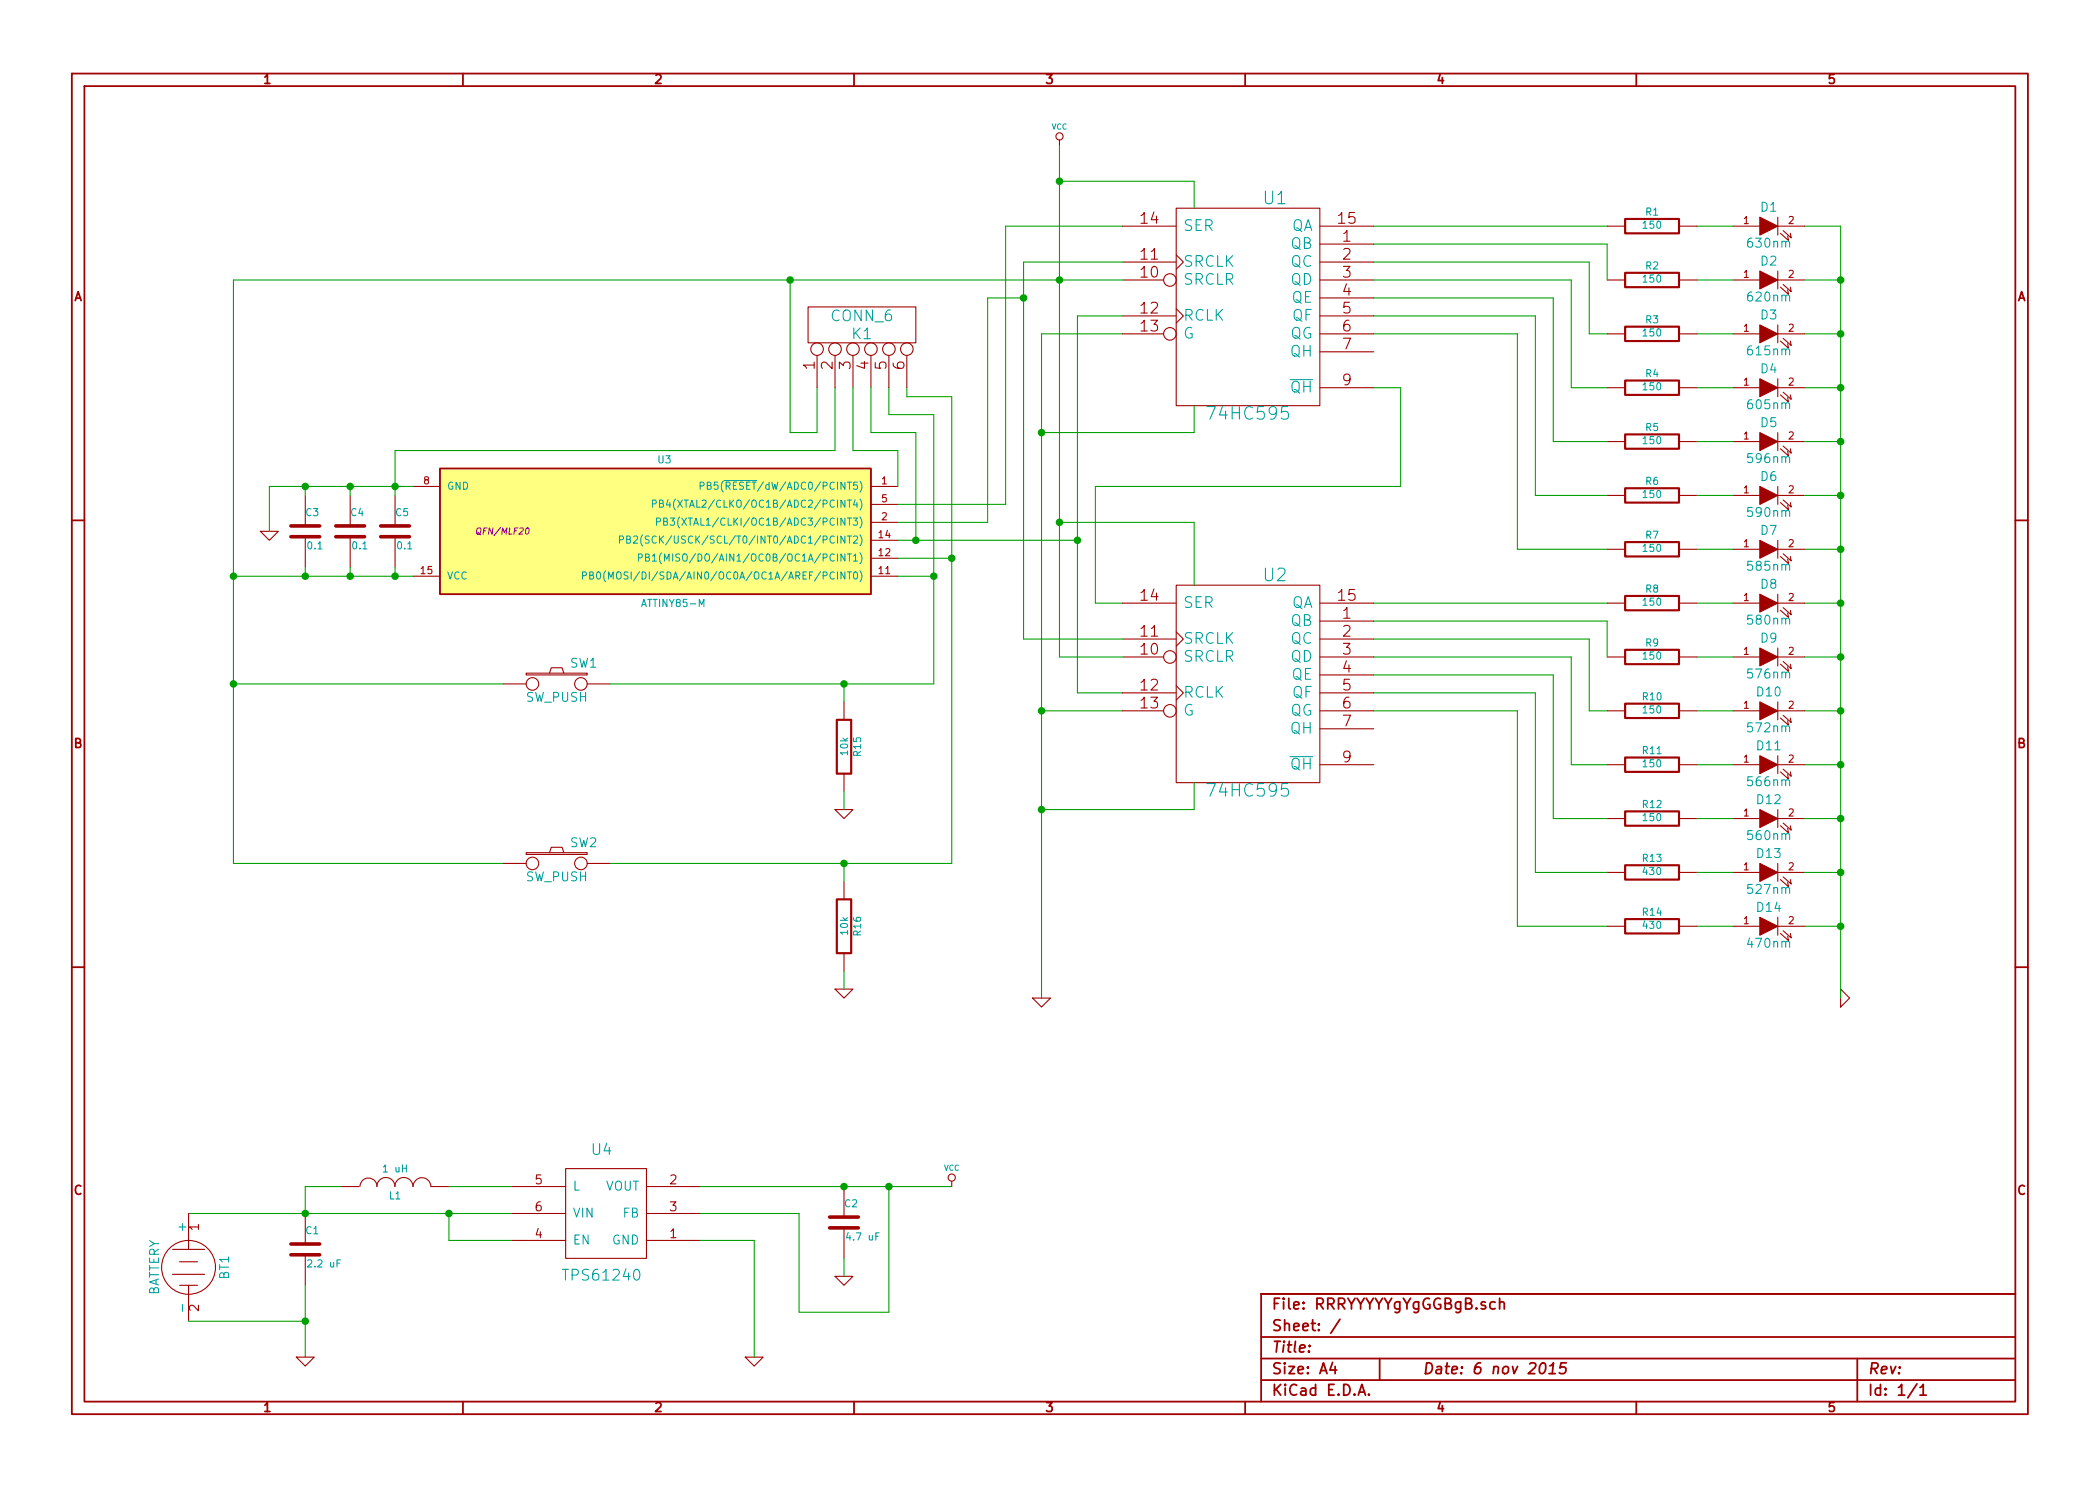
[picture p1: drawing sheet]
<svg xmlns="http://www.w3.org/2000/svg" width="297mm" height="210mm" viewBox="0 0 297 210" stroke-linecap="round" stroke-linejoin="round" font-family="sans-serif">
<g fill="none" stroke="#a00000" stroke-width=".25">
<path d="M10.2 10.4h276.6v189.7h-276.6zM11.9 12.2h273.2v186.1h-273.2zM65.5 10.4v1.8M120.8 10.4v1.8M176.1 10.4v1.8M231.4 10.4v1.8M10.2 73.6h1.7M62.2 66.3h61v17.8h-61zM285.1 73.6h1.7M10.2 136.8h1.7M285.1 136.8h1.7M65.5 198.3v1.8"/>
<path d="M120.8 198.3v1.8M176.1 198.3v1.8M178.4 189.2h106.7M178.4 195.3h106.7M178.4 192.2h106.7M185.2 190.4h.1l-.1 .1v-.1v.1M188.5 192.8l-.4 1h1M188.8 193.3v1.1M189.5 186.7l-1.3 1.9M192.1 197.4l.5-1.5 .5 1.5M192.3 197h.7M193.6 197.3h.1l-.1 .1-.1-.1h.1v.1"/>
<path d="M195.1 192.2v3.1M212.1 184.3a.38 .38 0 0 1 .7 .1v.8M212.1 183.7v1.5M218 193a.35 .35 0 0 1 .4-.2 .35 .35 0 0 1 .2 .3 .87 .87 0 0 1-.6 1.3l-.1-.1a1.14 1.14 0 0 1 .1-1.3zM219.1 194.4h.9M219.2 193.3l.5-.5-.1 1.6M221.5 192.8h-.7l-.2 .8 .3-.2 .5 .1 .1 .2-.1 .5a.62 .62 0 0 1-.9 0M231.4 198.3v1.8M262.7 192.2v6.1M271.1 195.8l-1.3 2M271.6 196.3l.4-.4v1.5M271.6 197.4h.9"/>
<path d="M285.1 183.1h-106.7v15.2"/>
</g>
<g fill="none" stroke="#a00000" stroke-width=".15">
<path d="M149.9 19.8v.8M158.7 32h7.7M158.7 39.6h5.9M158.7 37.1h7.7M166.4 29.5h20.3v27.9h-20.3zM166.4 36.1l1 1-1 1M186.7 32h7.6M186.7 39.6h7.6M186.7 34.5h7.6M186.7 37.1h7.6M227.3 32h2.6M227.3 39.6h2.6"/>
<path d="M237.5 32h2.5M237.5 39.6h2.5M245.1 32h3.8M245.1 39.6h3.8M251.5 30.7v2.6M251.5 38.3v2.6M251.5 32h3.8M251.5 39.6h3.8M251.8 33l1.2 1-.1-.6M252.2 32.6l1.2 1-.2-.6M114.3 43.4h15.2v5.1h-15.2zM115.6 50.3v4.6"/>
<path d="M118.1 50.3v4.6M120.6 50.3v4.6M123.2 50.3v4.6M125.7 50.3v4.6M128.3 50.3v4.6M158.7 47.2h5.9M158.7 44.7h7.7M166.4 43.7l1 1-1 1M186.7 47.2h7.6M186.7 54.9h7.6M186.7 42.2h7.6M186.7 44.7h7.6"/>
<path d="M186.7 49.8h7.6M227.3 47.2h2.6M227.3 54.9h2.6M237.5 47.2h2.5M237.5 54.9h2.5M245.1 47.2h3.8M245.1 54.9h3.8M251.5 46v2.5M251.5 53.6v2.5M251.5 47.2h3.8M251.5 54.9h3.8M251.8 40.6l1.2 1.1-.1-.7"/>
<path d="M251.8 48.3l1.2 1-.1-.7M251.8 55.9l1.2 1-.1-.6M252.2 40.3l1.2 1-.2-.7M252.2 47.9l1.2 1-.2-.6M252.2 55.5l1.2 1-.2-.6M36.8 75.2h2.6l-1.3 1.2zM43.2 70.1v4.3M43.2 75.9v4.4M49.5 70.1v4.3M49.5 75.9v4.4M55.9 70.1v4.3M55.9 75.9v4.4"/>
<path d="M58.4 68.8h3.8M123.2 68.8h3.8M123.2 73.9h3.8M123.2 71.4h3.8M123.2 79h3.8M123.2 76.4h3.8M227.3 62.5h2.6M227.3 77.7h2.6M227.3 70.1h2.6M237.5 62.5h2.5M237.5 77.7h2.5M237.5 70.1h2.5"/>
<path d="M245.1 62.5h3.8M245.1 77.7h3.8M245.1 70.1h3.8M251.5 61.2v2.5M251.5 68.8v2.6M251.5 76.4v2.6M251.5 62.5h3.8M251.5 77.7h3.8M251.5 70.1h3.8M251.8 63.5l1.2 1-.1-.6M251.8 78.7l1.2 1.1-.1-.7M251.8 71.1l1.2 1-.1-.6"/>
<path d="M252.2 63.1l1.2 1-.2-.6M252.2 78.4l1.2 1-.2-.7M252.2 70.7l1.2 1-.2-.6M58.4 81.5h3.8M71.1 96.8h3.3M74.4 95.2h8.7v.3h-8.7zM77.7 95.2l.3-.7h1.5l.3 .7M83.1 96.8h3.3M119.4 99.3v2.5M123.2 81.5h3.8M158.7 85.3h7.7M158.7 93h5.9"/>
<path d="M158.7 90.4h7.7M158.7 98h7.7M166.4 82.8h20.3v27.9h-20.3zM166.4 89.4l1 1-1 1M166.4 97l1 1-1 1.1M186.7 85.3h7.6M186.7 93h7.6M186.7 87.9h7.6M186.7 90.4h7.6M186.7 95.5h7.6M186.7 98h7.6M227.3 85.3h2.6"/>
<path d="M227.3 93h2.6M237.5 85.3h2.5M237.5 93h2.5M245.1 85.3h3.8M245.1 93h3.8M251.5 84.1v2.5M251.5 91.7v2.5M251.5 99.3v2.5M251.5 85.3h3.8M251.5 93h3.8M251.8 86.4l1.2 1-.1-.7M251.8 94l1.2 1-.1-.6"/>
<path d="M252.2 86l1.2 1-.2-.6M252.2 93.6l1.2 1-.2-.6M118.1 114.5h2.5l-1.2 1.3zM119.4 109.5v2.5M158.7 100.6h5.9M186.7 100.6h7.6M186.7 108.2h7.6M186.7 103.1h7.6M227.3 100.6h2.6M227.3 108.2h2.6M227.3 115.8h2.6M237.5 100.6h2.5"/>
<path d="M237.5 108.2h2.5M237.5 115.8h2.5M245.1 100.6h3.8M245.1 108.2h3.8M245.1 115.8h3.8M251.5 106.9v2.6M251.5 114.5v2.6M251.5 100.6h3.8M251.5 108.2h3.8M251.5 115.8h3.8M251.8 101.6l1.2 1-.1-.6M251.8 109.2l1.2 1-.1-.6"/>
<path d="M251.8 116.8l1.2 1.1-.1-.7M252.2 101.2l1.2 1-.2-.6M252.2 108.8l1.2 1-.2-.6M252.2 116.5l1.2 1-.2-.7M71.1 122.2h3.3M74.4 120.6h8.7v.3h-8.7zM77.7 120.6l.3-.7h1.5l.3 .7M83.1 122.2h3.3M118.1 139.9h2.5l-1.2 1.3zM119.4 124.7v2.5M119.4 134.9v2.5M227.3 123.4h2.6"/>
<path d="M227.3 131.1h2.6M237.5 123.4h2.5M237.5 131.1h2.5M245.1 123.4h3.8M245.1 131.1h3.8M251.5 122.2v2.5M251.5 129.8v2.5M251.5 123.4h3.8M251.5 131.1h3.8M251.8 124.5l1.2 1-.1-.7M251.8 132.1l1.2 1-.1-.6M252.2 124.1l1.2 1-.2-.6"/>
<path d="M252.2 131.7l1.2 1-.2-.6M260.3 139.9l1.3 1.3-1.3 1.3zM146 141.2h2.6l-1.3 1.3zM24.4 176.8h4.6M25.4 178.5h2.5M26.7 171.7v5.1M43.2 171.7v4.3M43.2 177.5v4.4M48.3 167.9h2.5M50.9 167.9a1.19 1.19 0 0 1 1.2-1.2 1.19 1.19 0 0 1 1.2 1.2M53.3 167.9a1.27 1.27 0 0 1 1.3-1.3 1.27 1.27 0 0 1 1.3 1.3M55.9 167.9a1.27 1.27 0 0 1 1.2-1.3 1.27 1.27 0 0 1 1.3 1.3"/>
<path d="M58.4 167.9a1.24 1.24 0 0 1 1.3-1.3 1.24 1.24 0 0 1 1.2 1.3M61 167.9h2.5M72.4 175.5h7.6M72.4 167.9h7.6M72.4 171.7h7.6M80 165.3h11.4v12.7h-11.4zM91.4 175.5h7.7M91.4 167.9h7.7M91.4 171.7h7.7M119.4 167.9v4.3M119.4 173.7v4.3M134.6 167.1v.8"/>
<path d="M24.4 180.3h4.6M25.4 181.9h2.5M26.7 181.9v5M41.9 192h2.5l-1.2 1.3zM105.4 192h2.5l-1.2 1.3zM118.1 180.6h2.5l-1.2 1.3z"/>
<circle cx="149.9" cy="19.3" r=".51"/>
<circle cx="165.5" cy="39.6" r=".89"/>
<circle cx="115.6" cy="49.4" r=".89"/>
<circle cx="118.1" cy="49.4" r=".89"/>
<circle cx="120.6" cy="49.4" r=".89"/>
<circle cx="123.2" cy="49.4" r=".89"/>
<circle cx="125.7" cy="49.4" r=".89"/>
<circle cx="128.3" cy="49.4" r=".89"/>
<circle cx="165.5" cy="47.2" r=".89"/>
<circle cx="75.3" cy="96.8" r=".89"/>
<circle cx="82.2" cy="96.8" r=".89"/>
<circle cx="165.5" cy="93" r=".89"/>
<circle cx="165.5" cy="100.6" r=".89"/>
<circle cx="75.3" cy="122.2" r=".89"/>
<circle cx="82.2" cy="122.2" r=".89"/>
<circle cx="26.7" cy="179.3" r="3.8"/>
<circle cx="134.6" cy="166.6" r=".51"/>
</g>
<g fill="#a00000" stroke="#a00000" stroke-width=".15">
<path d="M248.9 30.7l2.6 1.3-2.6 1.3z"/>
<path d="M248.9 38.3l2.6 1.3-2.6 1.3z"/>
<path d="M248.9 46l2.6 1.2-2.6 1.3z"/>
<path d="M248.9 53.6l2.6 1.3-2.6 1.2z"/>
<path d="M248.9 61.2l2.6 1.3-2.6 1.2z"/>
<path d="M248.9 84.1l2.6 1.2-2.6 1.3z"/>
<path d="M248.9 91.7l2.6 1.3-2.6 1.2z"/>
<path d="M248.9 99.3l2.6 1.3-2.6 1.2z"/>
<path d="M248.9 106.9l2.6 1.3-2.6 1.3z"/>
<path d="M248.9 114.5l2.6 1.3-2.6 1.3z"/>
<path d="M248.9 122.2l2.6 1.2-2.6 1.3z"/>
<path d="M248.9 76.4l2.6 1.3-2.6 1.3z"/>
<path d="M248.9 68.8l2.6 1.3-2.6 1.3z"/>
<path d="M248.9 129.8l2.6 1.3-2.6 1.2z"/>
</g>
<g fill="none" stroke="#a00000" stroke-width=".3">
<path d="M229.9 31h7.6v2h-7.6zM229.9 38.6h7.6v2h-7.6zM229.9 46.2h7.6v2.1h-7.6zM229.9 53.8h7.6v2.1h-7.6zM229.9 61.5h7.6v2h-7.6zM229.9 69.1h7.6v2h-7.6zM229.9 76.7h7.6v2h-7.6zM229.9 84.3h7.6v2.1h-7.6zM229.9 91.9h7.6v2.1h-7.6zM229.9 99.6h7.6v2h-7.6zM118.4 101.8h2v7.7h-2zM229.9 107.2h7.6v2h-7.6z"/>
<path d="M229.9 114.8h7.6v2h-7.6zM118.4 127.2h2v7.7h-2zM229.9 122.4h7.6v2.1h-7.6zM229.9 130h7.6v2.1h-7.6z"/>
</g>
<path d="M62.2 66.3h61v17.8h-61z" fill="#ffff80" stroke="#ffff80" stroke-width=".25"/>
<g fill="none" stroke="#00a0a0" stroke-width=".15">
<path d="M87.6 76.4l.5-.1 .1-.1-.1-.3-.5-.1v1.1M88.6 76.3h.5v-.4l-.5-.1v1.1h.4l.2-.2v-.2l-.2-.2M89.6 75.9l.4-.1 .1 .1 .1 .2-.6 .8h.6M90.3 78.9h.5l.1-.2-.1-.3h-.5v1M90.9 75.7a1.2 1.2 0 0 0 0 1.5M91.3 78.9l.4-.1 .1-.3-.5-.1v1h.4l.2-.2v-.1l-.3-.2M91.8 75.9l-.4-.1-.1 .2v.3l.5 .2v.3l-.2 .1-.3-.1M92.3 71.3l.5-.1v-.1v-.3h-.5v1M92.3 78.7l.3-.3v1M92.3 79.4h.5M92.8 75.9a.4 .4 0 0 0-.5 0 .4 .4 0 0 0-.1 .5 .37 .37 0 0 0 .2 .4 .37 .37 0 0 0 .4 0M92.9 73.8h.4l.1-.1-.1-.4h-.4v1"/>
<path d="M93.3 71.2h.4l.1-.3-.5-.1v1h.4l.2-.2v-.2l-.3-.2M93.6 78.2a1.2 1.2 0 0 0 0 1.6M93.9 73.8l.4-.1 .1-.3-.5-.1v1h.4l.1-.2v-.1l-.2-.2M94 79.4v-1l.3 .7 .3-.7v1M94.5 70.7l-.2 .7h.6M94.7 71.1v.7M94.8 73.3h.6l-.3 .4 .3 .1v.4l-.2 .1-.4-.1M96.1 73.1a1.2 1.2 0 0 0 0 1.6M99 68.8l.5-.1 .1-.1-.1-.3-.5-.1v1M100.1 68.7h.4v-.4l-.4-.1v1h.3l.2-.1v-.2l-.2-.2M101.5 68.2h-.4l-.1 .5 .1-.1 .4 .1v.4l-.1 .1-.4-.1M102.5 68h4.5"/>
<path d="M82.4 81.5l.5-.1 .1-.1-.1-.3-.5-.1v1M83.4 81.4h.4l.1-.4-.5-.1v1h.4l.2-.1v-.2l-.3-.2M84.5 81l.2-.1a.59 .59 0 0 1-.1 1l-.1-.1-.1-.2zM85.7 80.8a1.2 1.2 0 0 0 0 1.5M86.1 81.9v-1l.3 .8 .3-.8v1M87.3 81l.3-.1 .2 .2a.68 .68 0 0 1-.2 .8h-.3a.78 .78 0 0 1 0-.9z"/>
</g>
<path d="M41.1 75.9h4.1M41.1 74.4h4.1M47.5 75.9h4.1M47.5 74.4h4.1M53.8 75.9h4.1M53.8 74.4h4.1M41.1 177.5h4.1M41.1 176h4.1M117.3 173.7h4.1M117.3 172.2h4.1" fill="none" stroke="#a00000" stroke-width=".51"/>
<g fill="none" stroke="#00a000" stroke-width=".15">
<path d="M111.8 39.6v21.6h3.8v-6.3M149.9 20.6v72.4h8.8M149.9 25.6h19v3.9M158.7 32h-16.5v39.4h-15.2M158.7 39.6h-125.7v82.6h38.1M158.7 37.1h-13.9v53.3h13.9M194.3 32h33M194.3 39.6h27.9v15.3h5.1M194.3 37.1h30.5v10.1h2.5M194.3 34.5h33v5.1M240 32h5.1M240 39.6h5.1"/>
<path d="M255.3 32h5v109.2M255.3 39.6h5M118.1 54.9v8.8h-62.2v6.4M120.6 54.9v8.8h6.4v5.1M123.2 54.9v6.3h6.3v15.2M125.7 54.9v3.8h6.4v38.1h-45.7M128.3 54.9v1.2h6.3v66.1h-48.2M144.8 42.2h-5.1v31.7h-12.7M158.7 47.2h-11.4v94M158.7 44.7h-6.3v53.3h6.3M168.9 57.4v3.8h-21.6M194.3 47.2h20.3v30.5h12.7"/>
<path d="M194.3 54.9h3.8v13.9h-43.2v16.5h3.8M194.3 42.2h25.4v20.3h7.6M194.3 44.7h22.9v25.4h10.1M240 47.2h5.1M240 54.9h5.1M255.3 47.2h5M255.3 54.9h5M43.2 68.8v1.3M49.5 68.8v1.3M58.4 68.8h-20.3v6.4M127 76.4h25.4M127 79h7.6"/>
<path d="M149.9 73.9h19v8.9M240 62.5h5.1M240 70.1h5.1M240 77.7h5.1M255.3 62.5h5M255.3 70.1h5M255.3 77.7h5M33 81.5h25.4M33 96.8h38.1M43.2 80.3v1.2M49.5 80.3v1.2M55.9 80.3v1.2"/>
<path d="M119.4 96.8v2.5M127 81.5h5.1M194.3 87.9h33v5.1M194.3 90.4h30.5v10.2h2.5M194.3 93h27.9v15.2h5.1M194.3 95.5h25.4v20.3h7.6M194.3 98h22.9v25.4h10.1M194.3 85.3h33M240 85.3h5.1M240 93h5.1M255.3 85.3h5M255.3 93h5"/>
<path d="M119.4 112v2.5M147.3 100.6h11.4M168.9 110.7v3.8h-21.6M194.3 100.6h20.3v30.5h12.7M240 100.6h5.1M240 108.2h5.1M240 115.8h5.1M255.3 100.6h5M255.3 108.2h5M255.3 115.8h5M119.4 122.2v2.5M119.4 137.4v2.5"/>
<path d="M240 123.4h5.1M240 131.1h5.1M255.3 123.4h5M255.3 131.1h5M26.7 171.7h45.7M48.3 167.9h-5.1v3.8M63.5 167.9h8.9M63.5 171.7v3.8h8.9M99.1 167.9h35.5M99.1 175.5h7.6v16.5M119.4 178v2.6M125.7 167.9v17.8h-12.7v-14h-13.9"/>
<path d="M26.7 186.9h16.5M43.2 181.9v10.1"/>
</g>
<g fill="#00a000" stroke="#00a000" stroke-width=".25">
<circle cx="260.3" cy="39.6" r=".41"/>
<circle cx="260.3" cy="47.2" r=".41"/>
<circle cx="260.3" cy="54.9" r=".41"/>
<circle cx="260.3" cy="62.5" r=".41"/>
<circle cx="260.3" cy="70.1" r=".41"/>
<circle cx="260.3" cy="77.7" r=".41"/>
<circle cx="260.3" cy="93" r=".41"/>
<circle cx="260.3" cy="100.6" r=".41"/>
<circle cx="260.3" cy="108.2" r=".41"/>
<circle cx="260.3" cy="115.8" r=".41"/>
<circle cx="260.3" cy="123.4" r=".41"/>
<circle cx="260.3" cy="131.1" r=".41"/>
<circle cx="260.3" cy="85.3" r=".41"/>
<circle cx="149.9" cy="39.6" r=".41"/>
<circle cx="144.8" cy="42.2" r=".41"/>
<circle cx="152.4" cy="76.4" r=".41"/>
<circle cx="49.5" cy="68.8" r=".41"/>
<circle cx="49.5" cy="81.5" r=".41"/>
<circle cx="55.9" cy="68.8" r=".41"/>
<circle cx="55.9" cy="81.5" r=".41"/>
<circle cx="43.2" cy="81.5" r=".41"/>
<circle cx="43.2" cy="68.8" r=".41"/>
<circle cx="33" cy="81.5" r=".41"/>
<circle cx="33" cy="96.8" r=".41"/>
<circle cx="119.4" cy="96.8" r=".41"/>
<circle cx="119.4" cy="122.2" r=".41"/>
<circle cx="63.5" cy="171.7" r=".41"/>
<circle cx="43.2" cy="171.7" r=".41"/>
<circle cx="43.2" cy="186.9" r=".41"/>
<circle cx="119.4" cy="167.9" r=".41"/>
<circle cx="125.7" cy="167.9" r=".41"/>
<circle cx="147.3" cy="100.6" r=".41"/>
<circle cx="149.9" cy="25.6" r=".41"/>
<circle cx="149.9" cy="73.9" r=".41"/>
<circle cx="147.3" cy="61.2" r=".41"/>
<circle cx="147.3" cy="114.5" r=".41"/>
<circle cx="111.8" cy="39.6" r=".41"/>
<circle cx="129.5" cy="76.4" r=".41"/>
<circle cx="132.1" cy="81.5" r=".41"/>
<circle cx="134.6" cy="79" r=".41"/>
</g>
<g font-size="2.5" fill="#00a0a0">
<text x="178.8" y="29">U1</text>
<text x="171.3" y="59.5">74HC595</text>
<text x="178.8" y="82.3">U2</text>
<text x="171.3" y="112.8">74HC595</text>
</g>
<g font-size="2.1" fill="#a00000">
<text x="161.4" y="31.7">14</text>
<text x="189.3" y="31.7">15</text>
<text x="189.9" y="34.3">1</text>
<text x="161.4" y="39.4">10</text>
<text x="161.4" y="36.8">11</text>
<text x="189.9" y="36.8">2</text>
<text x="189.9" y="39.4">3</text>
<text x="189.9" y="41.9">4</text>
<text x="161.4" y="44.4">12</text>
<text x="161.4" y="47">13</text>
<text x="189.9" y="44.4">5</text>
<text x="189.9" y="47">6</text>
<text x="115.3" y="52.3" transform="rotate(-90 115.3 52.3)">1</text>
<text x="117.9" y="52.3" transform="rotate(-90 117.9 52.3)">2</text>
<text x="120.4" y="52.3" transform="rotate(-90 120.4 52.3)">3</text>
<text x="122.9" y="52.3" transform="rotate(-90 122.9 52.3)">4</text>
<text x="125.5" y="52.3" transform="rotate(-90 125.5 52.3)">5</text>
<text x="128" y="52.3" transform="rotate(-90 128 52.3)">6</text>
<text x="189.9" y="49.5">7</text>
<text x="189.9" y="54.6">9</text>
<text x="161.4" y="85.1">14</text>
<text x="189.3" y="85.1">15</text>
<text x="189.9" y="87.6">1</text>
<text x="161.4" y="92.7">10</text>
<text x="161.4" y="90.2">11</text>
<text x="189.9" y="90.2">2</text>
<text x="189.9" y="92.7">3</text>
<text x="189.9" y="95.2">4</text>
<text x="161.4" y="97.8">12</text>
<text x="161.4" y="100.3">13</text>
<text x="189.9" y="97.8">5</text>
<text x="189.9" y="100.3">6</text>
<text x="189.9" y="102.9">7</text>
<text x="189.9" y="107.9">9</text>
<text x="179.9" y="185.4">File: RRRYYYYYgYgGGBgB.sch</text>
<text x="179.9" y="191.5">Title:</text>
<text x="179.9" y="188.4">Sheet: /</text>
<text x="179.9" y="197.6">KiCad E.D.A.</text>
<text x="179.9" y="194.5">Size: A4</text>
<text x="201.2" y="194.5">Date: 6 nov 2015</text>
<text x="264.2" y="194.5">Rev:</text>
<text x="264.2" y="197.6">Id: 1/1</text>
</g>
<g font-size="2.1" fill="#00a0a0">
<text x="167.4" y="32.8">SER</text>
<text x="182.5" y="35.3">QB</text>
<text x="182.5" y="32.8">QA</text>
<text x="167.4" y="40.4">SRCLR</text>
<text x="167.4" y="37.8">SRCLK</text>
<text x="182.5" y="37.8">QC</text>
<text x="182.5" y="40.4">QD</text>
<text x="117.6" y="45.5">CONN_6</text>
<text x="167.4" y="45.5">RCLK</text>
<text x="182.6" y="42.9">QE</text>
<text x="182.7" y="45.5">QF</text>
<text x="120.5" y="48.1">K1</text>
<text x="167.4" y="48">G</text>
<text x="182.4" y="48">QG</text>
<text x="182.5" y="50.5">QH</text>
<text x="182.5" y="55.6">QH</text>
<text x="167.4" y="86.1">SER</text>
<text x="182.5" y="88.6">QB</text>
<text x="182.5" y="86.1">QA</text>
<text x="167.4" y="93.7">SRCLR</text>
<text x="167.4" y="91.2">SRCLK</text>
<text x="182.5" y="91.2">QC</text>
<text x="182.5" y="93.7">QD</text>
<text x="167.4" y="98.8">RCLK</text>
<text x="167.4" y="101.3">G</text>
<text x="182.4" y="101.3">QG</text>
<text x="182.6" y="96.3">QE</text>
<text x="182.7" y="98.8">QF</text>
<text x="182.5" y="103.9">QH</text>
<text x="182.5" y="109">QH</text>
<text x="83.7" y="163.5">U4</text>
<text x="80.1" y="181.3">TPS61240</text>
</g>
<g font-size="1.8" fill="#a00000">
<text x="37.3" y="11.9">1</text>
<text x="92.7" y="11.9">2</text>
<text x="148" y="11.9">3</text>
<text x="203.3" y="11.9">4</text>
<text x="258.6" y="11.9">5</text>
<text x="10.4" y="42.7">A</text>
<text x="285.3" y="42.7">A</text>
<text x="10.4" y="105.9">B</text>
<text x="285.3" y="105.9">B</text>
<text x="75.7" y="167.6">5</text>
<text x="94.8" y="167.6">2</text>
<text x="10.4" y="169.1">C</text>
<text x="75.7" y="171.4">6</text>
<text x="94.8" y="171.4">3</text>
<text x="285.3" y="169.1">C</text>
<text x="28.2" y="174.1" transform="rotate(-90 28.2 174.1)">1</text>
<text x="75.7" y="175.3">4</text>
<text x="94.8" y="175.3">1</text>
<text x="28.2" y="185.5" transform="rotate(-90 28.2 185.5)">2</text>
<text x="37.3" y="199.8">1</text>
<text x="92.7" y="199.8">2</text>
<text x="148" y="199.8">3</text>
<text x="203.3" y="199.8">4</text>
<text x="258.6" y="199.8">5</text>
</g>
<g font-size="1.8" fill="#00a0a0">
<text x="247.4" y="35.1">630nm</text>
<text x="249.1" y="30">D1</text>
<text x="249.1" y="37.6">D2</text>
<text x="247.4" y="42.7">620nm</text>
<text x="249.1" y="45.3">D3</text>
<text x="247.4" y="50.3">615nm</text>
<text x="249.1" y="52.9">D4</text>
<text x="247.4" y="58">605nm</text>
<text x="247.4" y="65.6">596nm</text>
<text x="249.1" y="60.5">D5</text>
<text x="249.1" y="68.1">D6</text>
<text x="247.4" y="73.2">590nm</text>
<text x="249.1" y="75.7">D7</text>
<text x="247.4" y="80.8">585nm</text>
<text x="249.1" y="83.4">D8</text>
<text x="247.4" y="88.4">580nm</text>
<text x="80.6" y="94.5">SW1</text>
<text x="249.1" y="91">D9</text>
<text x="74.4" y="99.4">SW_PUSH</text>
<text x="247.4" y="96.1">576nm</text>
<text x="248.6" y="98.6">D10</text>
<text x="247.4" y="103.7">572nm</text>
<text x="248.6" y="106.2">D11</text>
<text x="247.4" y="111.3">566nm</text>
<text x="248.6" y="113.8">D12</text>
<text x="80.6" y="119.9">SW2</text>
<text x="247.4" y="118.9">560nm</text>
<text x="74.4" y="124.8">SW_PUSH</text>
<text x="248.6" y="121.5">D13</text>
<text x="247.4" y="126.5">527nm</text>
<text x="248.6" y="129.1">D14</text>
<text x="247.4" y="134.2">470nm</text>
<text x="81" y="168.5">L</text>
<text x="81" y="172.3">VIN</text>
<text x="85.5" y="168.5">VOUT</text>
<text x="88.1" y="172.3">FB</text>
<text x="26.4" y="174.1" transform="rotate(-90 26.4 174.1)">+</text>
<text x="81" y="176.1">EN</text>
<text x="86.5" y="176.1">GND</text>
<text x="22.6" y="183.5" transform="rotate(-90 22.6 183.5)">BATTERY</text>
<text x="26.4" y="185.3" transform="rotate(-90 26.4 185.3)">-</text>
<text x="32.5" y="181" transform="rotate(-90 32.5 181)">BT1</text>
</g>
<g font-size="1.4" fill="#00a0a0">
<text x="232.5" y="32.4">150</text>
<text x="232.8" y="30.6">R1</text>
<text x="232.5" y="40">150</text>
<text x="232.8" y="38.2">R2</text>
<text x="232.5" y="47.6">150</text>
<text x="232.8" y="45.8">R3</text>
<text x="232.8" y="53.4">R4</text>
<text x="232.5" y="55.3">150</text>
<text x="93.1" y="65.6">U3</text>
<text x="232.5" y="62.9">150</text>
<text x="232.8" y="61">R5</text>
<text x="63.2" y="69.3">GND</text>
<text x="95.6" y="71.9">PB4(XTAL2/CLKO/OC1B/ADC2/PCINT4)</text>
<text x="101.5" y="69.3">PB5(RESET/dW/ADC0/PCINT5)</text>
<text x="232.5" y="70.5">150</text>
<text x="232.8" y="68.7">R6</text>
<text x="43.3" y="73.1">C3</text>
<text x="43.6" y="77.8">0.1</text>
<text x="49.6" y="73.1">C4</text>
<text x="49.9" y="77.8">0.1</text>
<text x="56" y="73.1">C5</text>
<text x="56.3" y="77.8">0.1</text>
<text x="92.7" y="77">PB2(SCK/USCK/SCL/T0/INT0/ADC1/PCINT2)</text>
<text x="96.3" y="74.4">PB3(XTAL1/CLKI/OC1B/ADC3/PCINT3)</text>
<text x="232.8" y="76.3">R7</text>
<text x="63.2" y="82">VCC</text>
<text x="87.7" y="82">PB0(MOSI/DI/SDA/AIN0/OC0A/OC1A/AREF/PCINT0)</text>
<text x="94.7" y="79.5">PB1(MISO/DO/AIN1/OC0B/OC1A/PCINT1)</text>
<text x="232.5" y="78.1">150</text>
<text x="232.8" y="83.9">R8</text>
<text x="91.1" y="85.9">ATTINY85-M</text>
<text x="232.5" y="85.7">150</text>
<text x="232.5" y="93.4">150</text>
<text x="232.8" y="91.5">R9</text>
<text x="232.4" y="99.1">R10</text>
<text x="232.5" y="101">150</text>
<text x="120" y="106.8" transform="rotate(-90 120 106.8)">10k</text>
<text x="121.8" y="107" transform="rotate(-90 121.8 107)">R15</text>
<text x="232.4" y="106.8">R11</text>
<text x="232.5" y="108.6">150</text>
<text x="232.4" y="114.4">R12</text>
<text x="232.5" y="116.2">150</text>
<text x="232.4" y="122">R13</text>
<text x="232.5" y="123.8">430</text>
<text x="232.4" y="129.6">R14</text>
<text x="232.5" y="131.5">430</text>
<text x="120" y="132.2" transform="rotate(-90 120 132.2)">10k</text>
<text x="121.8" y="132.4" transform="rotate(-90 121.8 132.4)">R16</text>
<text x="54.4" y="165.9">1 uH</text>
<text x="55.1" y="169.7">L1</text>
<text x="119.5" y="170.9">C2</text>
<text x="43.3" y="174.7">C1</text>
<text x="43.8" y="179.4">2.2 uF</text>
<text x="120" y="175.6">4.7 uF</text>
</g>
<g font-size="1.4" fill="#a00000">
<text x="246.6" y="31.7">1</text>
<text x="253" y="31.7">2</text>
<text x="246.6" y="39.4">1</text>
<text x="253" y="39.4">2</text>
<text x="246.6" y="47">1</text>
<text x="253" y="47">2</text>
<text x="246.6" y="54.6">1</text>
<text x="253" y="54.6">2</text>
<text x="246.6" y="62.2">1</text>
<text x="253" y="62.2">2</text>
<text x="59.9" y="68.6">8</text>
<text x="124.7" y="68.6">1</text>
<text x="124.7" y="71.1">5</text>
<text x="246.6" y="69.8">1</text>
<text x="253" y="69.8">2</text>
<text x="124.3" y="76.2">14</text>
<text x="124.7" y="73.7">2</text>
<text x="246.6" y="77.5">1</text>
<text x="253" y="77.5">2</text>
<text x="59.5" y="81.3">15</text>
<text x="124.3" y="81.3">11</text>
<text x="124.3" y="78.7">12</text>
<text x="246.6" y="85.1">1</text>
<text x="253" y="85.1">2</text>
<text x="246.6" y="92.7">1</text>
<text x="253" y="92.7">2</text>
<text x="246.6" y="100.3">1</text>
<text x="253" y="100.3">2</text>
<text x="246.6" y="107.9">1</text>
<text x="253" y="107.9">2</text>
<text x="246.6" y="115.6">1</text>
<text x="253" y="115.6">2</text>
<text x="246.6" y="123.2">1</text>
<text x="253" y="123.2">2</text>
<text x="246.6" y="130.8">1</text>
<text x="253" y="130.8">2</text>
</g>
<text font-size="1.2" fill="#a000a0" x="67.7" y="75.7">QFN/MLF20</text>
<g font-size="1.1" fill="#00a0a0">
<text x="148.7" y="18.4">VCC</text>
<text x="133.5" y="165.7">VCC</text>
</g>
</svg>
